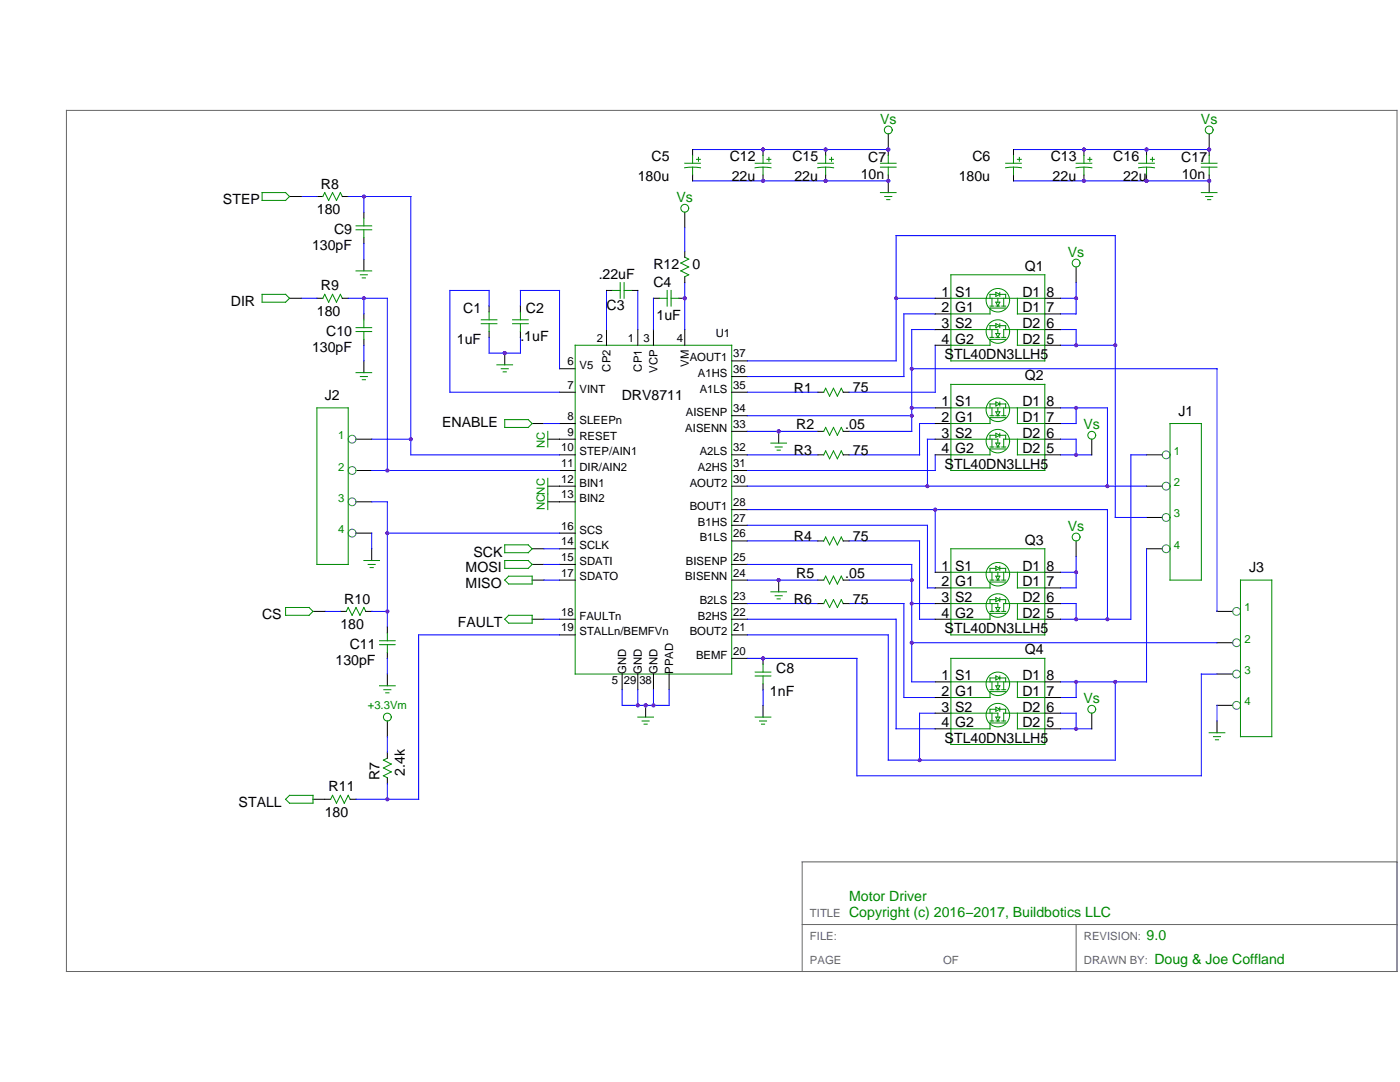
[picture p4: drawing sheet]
<svg xmlns="http://www.w3.org/2000/svg" width="279mm" height="216mm" viewBox="0 0 279 216" stroke-linecap="round" stroke-linejoin="round" font-family="sans-serif">
<path d="M13.3 22h265.5v171.9h-265.5zM278.8 172h-118.7v21.9M160.1 184.5h118.7M214.8 184.5v9.4" fill="none" stroke="#666" stroke-width=".2"/>
<path d="M177.3 26.7v3.1M109.3 97h2.4" fill="none" stroke="#000" stroke-width=".2"/>
<g fill="none" stroke="#008b00" stroke-width=".2">
<path d="M109.3 95.4v3.2"/>
<circle cx="177.3" cy="25.9" r=".78"/>
</g>
<circle cx="177.3" cy="29.8" r=".39" fill="#a020f0"/>
<path d="M128.8 140.7v2.4" fill="none" stroke="#000" stroke-width=".2"/>
<path d="M127.3 143.1h3.1M128.1 143.9h1.5M128.5 144.5h.7" fill="none" stroke="#008b00" stroke-width=".2"/>
<circle cx="128.8" cy="140.7" r=".39" fill="#a020f0"/>
<path d="M177.3 36.1v2.3" fill="none" stroke="#000" stroke-width=".2"/>
<path d="M175.7 38.4h3.1M176.6 39.2h1.4M177 39.8h.6" fill="none" stroke="#008b00" stroke-width=".2"/>
<circle cx="177.3" cy="36.1" r=".39" fill="#a020f0"/>
<g fill="none" stroke="#000" stroke-width=".2">
<path d="M130.4 59.5h1.2M135.5 59.5h1.2M111.7 73.6h3.1M111.7 78.3h3.1M121 65.8v3.1M127.3 65.8v3.1M130.4 65.8v3.1M136.7 65.8v3.1M146 78.3h3.2M146 75.1h3.2M146 72h3.2M71.1 87.6h3.1"/>
<path d="M71.1 93.9h3.1M106.2 84.5h2.3M111.7 84.5h3.1M111.7 90.8h3.1M111.7 97h3.1M111.7 87.6h3.1M111.7 93.9h3.1M146 90.8h3.2M146 97h3.2M146 93.9h3.2M146 82.9h3.2M146 86.1h3.2"/>
<path d="M228.8 90.8h3.1M228.8 97h3.1M71.1 100.1h3.1M71.1 106.4h3.1M74.2 109.5v2.3M106.2 115.8h2.3M106.2 112.6h2.3M106.2 109.5h2.3M109.3 100.1h5.5M111.7 115.8h3.1M111.7 112.6h3.1M111.7 109.5h3.1"/>
<path d="M111.7 106.4h3.1M146 115.8h3.2M146 112.6h3.2M146 104.8h3.2M146 101.7h3.2M146 107.9h3.2M228.8 109.5h3.1M228.8 103.3h3.1M106.2 123.6h2.3M111.7 123.6h3.1M111.7 126.7h3.1M124.2 134.5v3.1"/>
<path d="M127.3 134.5v3.1M130.4 134.5v3.1M133.5 134.5v3.1M146 123.6h3.2M146 126.7h3.2M146 120.4h3.2M146 131.4h3.2"/>
</g>
<g fill="none" stroke="#008b00" stroke-width=".2">
<path d="M131.6 59.5h1.5M133.1 58v3.1M133.9 58v3.1M133.9 59.5h1.6M114.8 68.9h31.2v65.6h-31.2zM63.2 81.4h6.3v31.2h-6.3zM100.7 83.7h4.7l.8 .8-.8 .8h-4.7zM109.3 98.6v3.1M233.5 84.5h6.3v31.3h-6.3zM72.6 111.8h3.1M73.5 112.6h1.4M73.9 113.3h.6"/>
<path d="M100.7 108.7h4.7l.8 .8-.8 .8h-4.7zM100.7 111.8h4.7l.8 .8-.8 .8h-4.7zM100.7 115.8l.8-.8h4.7v1.5h-4.7zM100.7 123.6l.8-.8h4.7v1.5h-4.7z"/>
</g>
<g fill="none" stroke="#008b8b" stroke-width=".2">
<circle cx="70.3" cy="87.6" r=".78"/>
<circle cx="70.3" cy="93.9" r=".78"/>
<circle cx="232.7" cy="97" r=".78"/>
<circle cx="232.7" cy="90.8" r=".78"/>
<circle cx="70.3" cy="106.4" r=".78"/>
<circle cx="70.3" cy="100.1" r=".78"/>
<circle cx="232.7" cy="103.3" r=".78"/>
<circle cx="232.7" cy="109.5" r=".78"/>
</g>
<path d="M121 58v7.8M127.3 58v7.8M74.2 87.6h7.8M108.5 84.5h3.2M77.3 106.4h34.4M108.5 109.5h3.2M108.5 112.6h3.2M108.5 115.8h3.2M108.5 123.6h3.2M124.2 140.7h9.3" fill="none" stroke="#00f" stroke-width=".2"/>
<circle cx="136.7" cy="59.5" r=".39" fill="#a020f0"/>
<path d="M130.4 59.5v6.3M136.7 56.4v9.4" fill="none" stroke="#00f" stroke-width=".2"/>
<path d="M97.6 61.1v1.2M97.6 66.2v1.1M100.7 70.5v2.3" fill="none" stroke="#000" stroke-width=".2"/>
<path d="M96 63.8h3.2M96 64.6h3.2M97.6 62.3v1.5M97.6 64.6v1.6M99.2 72.8h3.1M100 73.6h1.4M100.4 74.2h.6" fill="none" stroke="#008b00" stroke-width=".2"/>
<circle cx="100.7" cy="70.5" r=".39" fill="#a020f0"/>
<path d="M97.6 61.1v-3.1h-7.8v20.3h21.9M103.9 61.1v-3.1h7.8v15.6M103.9 67.3v3.2h-6.3" fill="none" stroke="#00f" stroke-width=".2"/>
<path d="M152.3 131.4v1.1M152.3 136.4v1.2" fill="none" stroke="#000" stroke-width=".2"/>
<path d="M150.7 134.1h3.1M150.7 134.9h3.1M152.3 132.5v1.6M152.3 134.9v1.5" fill="none" stroke="#008b00" stroke-width=".2"/>
<circle cx="152.3" cy="131.4" r=".39" fill="#a020f0"/>
<path d="M109.3 87.6h2.4M155.4 86.1v2.3M152.3 140.7v2.4" fill="none" stroke="#000" stroke-width=".2"/>
<path d="M109.3 86.1v3.1M153.8 88.4h3.2M154.7 89.2h1.4M155.1 89.8h.6M150.7 143.1h3.1M151.6 143.9h1.4M152 144.5h.6" fill="none" stroke="#008b00" stroke-width=".2"/>
<path d="M82 39.2v51.6M77.3 59.5v34.4M149.2 82.9h32.8M149.2 86.1h14M74.2 100.1h3.1v25M74.2 106.4v3.1M83.6 126.7h28.1M124.2 137.6v3.1M127.3 137.6v3.1M130.4 137.6v3.1M133.5 137.6v3.1M152.3 137.6v3.1" fill="none" stroke="#00f" stroke-width=".2"/>
<circle cx="155.4" cy="86.1" r=".39" fill="#a020f0"/>
<path d="M214.8 53.3v3.1M217.9 87.6v3.2M155.4 115.8v2.3M163.2 115.8h1.2M168.3 115.8h1.2" fill="none" stroke="#000" stroke-width=".2"/>
<g fill="none" stroke="#008b00" stroke-width=".2">
<path d="M153.8 118.1h3.2M154.7 118.9h1.4M155.1 119.5h.6M164.4 115.8l.4-.8 .8 1.5 .7-1.5 .8 1.5 .8-1.5 .4 .8"/>
<circle cx="214.8" cy="52.5" r=".78"/>
<circle cx="217.9" cy="86.9" r=".78"/>
</g>
<g fill="none" stroke="#00f" stroke-width=".2">
<path d="M178.8 59.5h7.8M211.6 59.5h3.2M214.8 56.4v6.2h-3.2M149.2 72h29.6v-25h43.8v56.3M186.6 62.6h-6.2v12.5h-31.2M186.6 65.8h-4.6v20.3h-12.5M186.6 68.9v9.4M211.6 65.8h3.2v3.1M211.6 68.9h11M182 81.4h4.6M186.6 84.5h-3.1v6.3M186.6 87.6h-1.5v9.4"/>
<path d="M186.6 90.8v3.1h-37.4M211.6 87.6h3.2v3.2M211.6 81.4h9.4v15.6M211.6 90.8h6.3M214.8 81.4v3.1h-3.2M149.2 115.8h14"/>
</g>
<circle cx="155.4" cy="115.8" r=".39" fill="#a020f0"/>
<g fill="none" stroke="#000" stroke-width=".2">
<path d="M57.8 39.2h2.3M63.2 39.2h1.2M68.3 39.2h1.2M177.3 29.8v1.2M177.3 34.9v1.2M57.8 59.5h2.3M63.2 59.5h1.2M68.3 59.5h1.2M72.6 42.3v1.2M72.6 47.4v1.2M72.6 51.7v2.4M186.6 59.5h3.2"/>
<path d="M208.5 59.5h3.1M72.6 62.6v1.2M72.6 67.7v1.2M72.6 72v2.4M186.6 62.6h3.2M186.6 65.8h3.2M186.6 68.9h3.2M208.5 62.6h3.1M208.5 65.8h3.1M208.5 68.9h3.1M163.2 86.1h1.2M168.3 86.1h1.2"/>
<path d="M186.6 84.5h3.2M186.6 81.4h3.2M186.6 87.6h3.2M186.6 90.8h3.2M208.5 84.5h3.1M208.5 81.4h3.1M208.5 87.6h3.1M208.5 90.8h3.1M186.6 117.3h3.2M186.6 114.2h3.2M208.5 117.3h3.1M208.5 114.2h3.1"/>
<path d="M214.8 107.9v3.2M62.5 122h2.3M67.9 122h1.2M73 122h1.2M77.3 125.1v1.2M77.3 130.2v1.2M77.3 134.5v2.3M186.6 120.4h3.2M186.6 123.6h3.2M186.6 139.2h3.2M186.6 136.1h3.2M208.5 120.4h3.1"/>
<path d="M208.5 123.6h3.1M208.5 139.2h3.1M208.5 136.1h3.1M242.9 122h3.1M242.9 128.2h3.1M242.9 134.5h3.1M62.5 159.5h3.5M69.9 159.5h1.2M77.3 143.9v3.1M77.3 150.1v1.2M77.3 155.2v1.2M186.6 142.3h3.2"/>
<path d="M186.6 145.4h3.2M208.5 142.3h3.1M208.5 145.4h3.1M217.9 142.3v3.1M242.9 140.7h3.1M242.9 143.9v2.3"/>
</g>
<g fill="none" stroke="#008b00" stroke-width=".2">
<path d="M52.3 38.4h4.7l.8 .8-.8 .8h-4.7zM64.4 39.2l.4-.8 .8 1.6 .8-1.6 .7 1.6 .8-1.6 .4 .8M175.7 32.6h3.1M175.7 33.4h3.1M177.3 31v1.6M177.3 33.4v1.5M52.3 58.7h4.7l.8 .8-.8 .8h-4.7zM64.4 59.5l.4-.8 .8 1.6 .8-1.6 .7 1.6 .8-1.6 .4 .8M71.1 45.9h3.1M71.1 45.1h3.1M71.1 54.1h3.1M71.9 54.8h1.4"/>
<path d="M72.3 55.5h.6M72.6 43.5v1.6M72.6 45.9v1.5M189.8 54.8h18.7v17.2h-18.7zM189.8 59.5h18.7M198 59.5v1.6M198.8 58.7h-1.2v.8M198.8 58.3l.7 .4-.7 .4zM199.1 59.5v.8M199.5 58.7h1.2v.8M199.5 58.3v.8M200.3 59.5v1.6"/>
<path d="M203 59.5v3.1h5.5M71.1 66.2h3.1M71.1 65.4h3.1M71.1 74.4h3.1M71.9 75.1h1.4M72.3 75.8h.6M72.6 63.8v1.6M72.6 66.2v1.5M189.8 76.7h18.7v17.2h-18.7zM189.8 65.8h9.3v.7M197.6 61.1h.8M197.6 67.3h.8"/>
<path d="M198 65.8v1.5M198.8 60.3h.7l-.4 .8zM198.8 65h-1.2v.8M198.8 61.1h.7M198.8 64.6l.7 .4-.7 .4zM198.8 67.3h.7M198.8 66.5h.7l-.4 .8zM199.5 65h1.2v.8M199.5 64.6v.8M199.9 61.1h.8M199.9 67.3h.8M200.7 61.5h-3.1v1.1h-7.8"/>
<path d="M200.7 67.7h-3.1v1.2h-7.8M203 65.8v3.1h5.5M208.5 65.8h-8.2v1.5M164.4 86.1l.4-.8 .8 1.6 .7-1.6 .8 1.6 .8-1.6 .4 .8M189.8 87.6h9.3v.8M189.8 81.4h18.7M197.6 82.9h.8M197.6 89.2h.8M198 81.4v1.5M198 87.6v1.6M198.8 80.6h-1.2v.8M198.8 86.9h-1.2v.7"/>
<path d="M198.8 80.2l.7 .4-.7 .4zM198.8 86.5l.7 .4-.7 .3zM198.8 82.9h.7M198.8 82.2h.7l-.4 .7zM198.8 89.2h.7M198.8 88.4h.7l-.4 .8zM199.1 81.4v.8M199.5 80.6h1.2v.8M199.5 86.9h1.2v.7M199.5 80.2v.8M199.5 86.5v.7M199.9 82.9h.8"/>
<path d="M199.9 89.2h.8M200.3 81.4v1.5M200.7 83.3h-3.1v1.2h-7.8M200.7 89.6h-3.1v1.2h-7.8M203 81.4v3.1h5.5M203 87.6v3.2h5.5M208.5 87.6h-8.2v1.6M189.8 109.5h18.7v17.2h-18.7zM189.8 114.2h18.7M197.6 115.8h.8M198 114.2v1.6M198.8 115.8h.7"/>
<path d="M198.8 113.4h-1.2v.8M198.8 119.7h-1.2v.7M198.8 113l.7 .4-.7 .4zM198.8 119.3l.7 .4-.7 .3zM198.8 115h.7l-.4 .8zM199.1 114.2v.8M199.5 113.4h1.2v.8M199.5 119.7h1.2v.7M199.5 113v.8M199.5 119.3v.7M199.9 115.8h.8M200.3 114.2v1.6"/>
<path d="M200.7 116.1h-3.1v1.2h-7.8M203 114.2v3.1h5.5M247.6 115.8h6.2v31.2h-6.2zM57 121.2h4.7l.8 .8-.8 .8h-4.7zM69.1 122l.4-.8 .8 1.6 .8-1.6 .7 1.6 .8-1.6 .4 .8M75.7 128.6h3.2M75.7 127.9h3.2M75.7 136.8h3.2M76.6 137.6h1.4M77 138.2h.6M77.3 126.3v1.6M77.3 128.6v1.6"/>
<path d="M189.8 131.4h18.7v17.2h-18.7zM189.8 120.4h9.3v.8M189.8 136.1h18.7M197.6 137.6h.8M197.6 122h.8M198 120.4v1.6M198 136.1v1.5M198.8 136.8h.7l-.4 .8zM198.8 137.6h.7M198.8 121.2h.7l-.4 .8zM198.8 135.3h-1.2v.8M198.8 134.9l.7 .4-.7 .4z"/>
<path d="M198.8 122h.7M199.1 136.1v.7M199.5 135.3h1.2v.8M199.5 134.9v.8M199.9 137.6h.8M199.9 122h.8M200.3 136.1v1.5M200.7 122.4h-3.1v1.2h-7.8M200.7 138h-3.1v1.2h-7.8M203 120.4v3.2h5.5M203 136.1v3.1h5.5M208.5 120.4h-8.2v1.6"/>
<path d="M57 159.5l.8-.8h4.7v1.6h-4.7zM66 159.5l.4-.8 .7 1.6 .8-1.6 .8 1.6 .8-1.6 .4 .8M77.3 151.3l-.8 .4 1.6 .8-1.6 .7 1.6 .8-1.6 .8 .8 .4M189.8 142.3h9.3v.8M197.6 143.9h.8M198 142.3v1.6M198.8 141.5h-1.2v.8M198.8 141.1l.7 .4-.7 .4zM198.8 143.9h.7M198.8 143.1h.7l-.4 .8zM199.5 141.5h1.2v.8M199.5 141.1v.8"/>
<path d="M199.9 143.9h.8M200.7 144.3h-3.1v1.1h-7.8M203 142.3v3.1h5.5M208.5 142.3h-8.2v1.6M241.3 146.2h3.1M242.2 147h1.4M242.6 147.6h.6"/>
<circle cx="199.1" cy="59.9" r="2.34"/>
<circle cx="199.1" cy="66.2" r="2.34"/>
<circle cx="199.1" cy="81.8" r="2.34"/>
<circle cx="199.1" cy="88" r="2.34"/>
<circle cx="199.1" cy="114.6" r="2.34"/>
<circle cx="214.8" cy="107.2" r=".78"/>
<circle cx="199.1" cy="136.4" r="2.34"/>
<circle cx="199.1" cy="120.8" r="2.34"/>
<circle cx="77.3" cy="143.1" r=".78"/>
<circle cx="199.1" cy="142.7" r="2.34"/>
<circle cx="217.9" cy="141.5" r=".78"/>
</g>
<g fill="none" stroke="#00f" stroke-width=".2">
<path d="M60.1 39.2h3.1M69.5 39.2h12.5M72.6 39.2v3.1M60.1 59.5h3.1M69.5 59.5h7.8M72.6 48.6v3.1M72.6 59.5v3.1M72.6 68.9v3.1M97.6 67.3v3.2M182 73.6h60.9v48.4M74.2 93.9h37.5M82 90.8h29.7"/>
<path d="M149.2 97h79.6M228.8 90.8h-3.1v32.8h-14.1M149.2 104.8h35.9v12.5h1.5M149.2 112.6h32.8v23.5h4.6M149.2 101.7h71.8v21.9M169.5 115.8h12.5M183.5 107.9v15.7h3.1M186.6 101.7v12.5M211.6 114.2h3.2M214.8 111.1v6.2h-3.2M222.6 103.3h6.2M228.8 109.5v26.6h-17.2"/>
<path d="M64.8 122h3.1M74.2 122h3.1M77.3 131.4v3.1M83.6 126.7v32.8h-12.5M149.2 123.6h29.6v21.8h7.8M149.2 126.7h28.1v25h45.3v-15.6M149.2 131.4h21.8v23.4h68.8v-20.3h3.1M180.4 120.4v18.8h6.2M182 120.4h4.6M182 128.2h60.9M211.6 120.4h3.2v3.2M214.8 136.1v3.1h-3.2"/>
<path d="M77.3 147v3.1M77.3 156.4v3.1M186.6 142.3h-3.1v9.4M211.6 142.3h3.2v3.1M211.6 145.4h6.3M242.9 140.7v3.2"/>
</g>
<g fill="none" stroke="#008b8b" stroke-width=".2">
<circle cx="246.8" cy="122" r=".78"/>
<circle cx="246.8" cy="128.2" r=".78"/>
<circle cx="246.8" cy="134.5" r=".78"/>
<circle cx="246.8" cy="140.7" r=".78"/>
</g>
<g fill="#a020f0">
<circle cx="177.3" cy="29.8" r=".39"/>
<circle cx="177.3" cy="36.1" r=".39"/>
</g>
<path d="M138.2 29.8h39.1M138.2 36.1h39.1" fill="none" stroke="#00f" stroke-width=".2"/>
<path d="M152.3 29.8v1.2M152.3 34.9v1.2" fill="none" stroke="#000" stroke-width=".2"/>
<path d="M150.7 33.5l1.6-.1 1.6 .1M150.7 32.6h3.1M152.3 31v1.6M152.3 33.4v1.5M153.1 31.8h.7M153.5 31.4v.8" fill="none" stroke="#008b00" stroke-width=".2"/>
<g fill="#a020f0">
<circle cx="152.3" cy="29.8" r=".39"/>
<circle cx="152.3" cy="36.1" r=".39"/>
</g>
<path d="M164.8 29.8v1.2M164.8 34.9v1.2" fill="none" stroke="#000" stroke-width=".2"/>
<path d="M163.2 33.5l1.6-.1 1.6 .1M163.2 32.6h3.1M164.8 31v1.6M164.8 33.4v1.5M165.6 31.8h.7M165.9 31.4v.8" fill="none" stroke="#008b00" stroke-width=".2"/>
<g fill="#a020f0">
<circle cx="164.8" cy="29.8" r=".39"/>
<circle cx="164.8" cy="36.1" r=".39"/>
</g>
<path d="M138.2 29.8v1.2M138.2 34.9v1.2M241.3 26.7v3.1" fill="none" stroke="#000" stroke-width=".2"/>
<g fill="none" stroke="#008b00" stroke-width=".2">
<path d="M136.6 33.5l1.6-.1 1.6 .1M136.7 32.6h3.1M138.2 31v1.6M138.2 33.4v1.5M139 31.8h.8M139.4 31.4v.8"/>
<circle cx="241.3" cy="25.9" r=".78"/>
</g>
<circle cx="241.3" cy="29.8" r=".39" fill="#a020f0"/>
<path d="M241.3 36.1v2.3" fill="none" stroke="#000" stroke-width=".2"/>
<path d="M239.8 38.4h3.1M240.6 39.2h1.4M241 39.8h.6" fill="none" stroke="#008b00" stroke-width=".2"/>
<circle cx="241.3" cy="36.1" r=".39" fill="#a020f0"/>
<path d="M241.3 29.8v1.2M241.3 34.9v1.2" fill="none" stroke="#000" stroke-width=".2"/>
<path d="M239.8 32.6h3.1M239.8 33.4h3.1M241.3 31v1.6M241.3 33.4v1.5" fill="none" stroke="#008b00" stroke-width=".2"/>
<g fill="#a020f0">
<circle cx="241.3" cy="29.8" r=".39"/>
<circle cx="241.3" cy="36.1" r=".39"/>
</g>
<path d="M202.3 29.8h39M202.3 36.1h39" fill="none" stroke="#00f" stroke-width=".2"/>
<path d="M216.3 29.8v1.2M216.3 34.9v1.2" fill="none" stroke="#000" stroke-width=".2"/>
<path d="M214.7 33.5l1.6-.1 1.6 .1M214.8 32.6h3.1M216.3 31v1.6M216.3 33.4v1.5M217.1 31.8h.8M217.5 31.4v.8" fill="none" stroke="#008b00" stroke-width=".2"/>
<g fill="#a020f0">
<circle cx="216.3" cy="29.8" r=".39"/>
<circle cx="216.3" cy="36.1" r=".39"/>
</g>
<path d="M228.8 29.8v1.2M228.8 34.9v1.2" fill="none" stroke="#000" stroke-width=".2"/>
<path d="M227.2 33.5l1.6-.1 1.6 .1M227.3 32.6h3.1M228.8 31v1.6M228.8 33.4v1.5M229.6 31.8h.8M230 31.4v.8" fill="none" stroke="#008b00" stroke-width=".2"/>
<g fill="#a020f0">
<circle cx="228.8" cy="29.8" r=".39"/>
<circle cx="228.8" cy="36.1" r=".39"/>
</g>
<g fill="none" stroke="#000" stroke-width=".2">
<path d="M202.3 29.8v1.2M202.3 34.9v1.2M121 58h1.2M126.1 58h1.2M136.7 42.3v3.2M136.7 50.1v1.2M136.7 55.2v1.2M103.9 61.1v1.2M103.9 66.2v1.1M163.2 78.3h1.2M168.3 78.3h1.2M163.2 90.8h1.2"/>
<path d="M168.3 90.8h1.2M163.2 107.9h1.2M168.3 107.9h1.2M163.2 120.4h1.2M168.3 120.4h1.2"/>
</g>
<g fill="none" stroke="#008b00" stroke-width=".2">
<path d="M200.7 33.5l1.6-.1 1.6 .1M200.7 32.6h3.1M202.3 31v1.6M202.3 33.4v1.5M203 31.8h.8M203.4 31.4v.8M122.2 58h1.6M123.8 56.4v3.1M124.6 56.4v3.1M124.6 58h1.5M136.7 51.3l.7 .4-1.5 .8 1.5 .8-1.5 .8 1.5 .7-.7 .4M102.3 64.6h3.1"/>
<path d="M102.3 63.8h3.1M103.9 62.3v1.5M103.9 64.6v1.6M164.4 78.3l.4-.8 .8 1.5 .7-1.5 .8 1.5 .8-1.5 .4 .8M164.4 90.8l.4-.8 .8 1.5 .7-1.5 .8 1.5 .8-1.5 .4 .8M164.4 107.9l.4-.7 .8 1.5 .7-1.5 .8 1.5 .8-1.5 .4 .7M164.4 120.4l.4-.7 .8 1.5 .7-1.5 .8 1.5 .8-1.5 .4 .7"/>
<circle cx="136.7" cy="41.6" r=".78"/>
</g>
<path d="M136.7 45.5v4.6M149.2 78.3h14M169.5 78.3h17.1M149.2 90.8h14M169.5 90.8h14M149.2 107.9h14M169.5 107.9h14M149.2 120.4h14M169.5 120.4h10.9" fill="none" stroke="#00f" stroke-width=".2"/>
<g fill="#a020f0">
<circle cx="177.3" cy="29.8" r=".39"/>
<circle cx="128.8" cy="140.7" r=".39"/>
<circle cx="177.3" cy="36.1" r=".39"/>
<circle cx="82" cy="87.6" r=".39"/>
<circle cx="127.3" cy="140.7" r=".39"/>
<circle cx="130.4" cy="140.7" r=".39"/>
<circle cx="77.3" cy="106.4" r=".39"/>
<circle cx="136.7" cy="59.5" r=".39"/>
<circle cx="100.7" cy="70.5" r=".39"/>
<circle cx="152.3" cy="131.4" r=".39"/>
<circle cx="77.3" cy="122" r=".39"/>
<circle cx="77.3" cy="93.9" r=".39"/>
<circle cx="182" cy="82.9" r=".39"/>
<circle cx="155.4" cy="86.1" r=".39"/>
<circle cx="214.8" cy="59.5" r=".39"/>
<circle cx="214.8" cy="68.9" r=".39"/>
<circle cx="222.6" cy="68.9" r=".39"/>
<circle cx="214.8" cy="81.4" r=".39"/>
<circle cx="214.8" cy="90.8" r=".39"/>
<circle cx="178.8" cy="59.5" r=".39"/>
<circle cx="185.1" cy="97" r=".39"/>
<circle cx="221" cy="97" r=".39"/>
<circle cx="182" cy="81.4" r=".39"/>
<circle cx="182" cy="73.6" r=".39"/>
<circle cx="155.4" cy="115.8" r=".39"/>
<circle cx="214.8" cy="114.2" r=".39"/>
<circle cx="214.8" cy="123.6" r=".39"/>
<circle cx="221" cy="123.6" r=".39"/>
<circle cx="214.8" cy="136.1" r=".39"/>
<circle cx="222.6" cy="136.1" r=".39"/>
<circle cx="214.8" cy="145.4" r=".39"/>
<circle cx="186.6" cy="101.7" r=".39"/>
<circle cx="183.5" cy="151.7" r=".39"/>
<circle cx="182" cy="120.4" r=".39"/>
<circle cx="182" cy="115.8" r=".39"/>
<circle cx="182" cy="128.2" r=".39"/>
<circle cx="72.6" cy="39.2" r=".39"/>
<circle cx="72.6" cy="59.5" r=".39"/>
<circle cx="77.3" cy="159.5" r=".39"/>
<circle cx="152.3" cy="29.8" r=".39"/>
<circle cx="164.8" cy="29.8" r=".39"/>
<circle cx="152.3" cy="36.1" r=".39"/>
<circle cx="164.8" cy="36.1" r=".39"/>
<circle cx="241.3" cy="29.8" r=".39"/>
<circle cx="241.3" cy="36.1" r=".39"/>
<circle cx="216.3" cy="29.8" r=".39"/>
<circle cx="228.8" cy="29.8" r=".39"/>
<circle cx="216.3" cy="36.1" r=".39"/>
<circle cx="228.8" cy="36.1" r=".39"/>
</g>
<g font-size="2.8" fill="#008b00">
<text x="175.6" y="24.8">Vs</text>
<text x="239.7" y="24.8">Vs</text>
<text x="135" y="40.4">Vs</text>
<text x="213.1" y="51.3">Vs</text>
<text x="216.2" y="85.7">Vs</text>
<text x="213.1" y="106">Vs</text>
<text x="216.2" y="140.4">Vs</text>
<text x="169.5" y="179.8">Motor Driver</text>
<text x="169.5" y="182.9">Copyright (c) 2016−2017, Buildbotics LLC</text>
<text x="228.8" y="187.6">9.0</text>
<text x="230.4" y="192.3">Doug &amp; Joe Coffland</text>
</g>
<g font-size="2.8">
<text x="130" y="32.2">C5</text>
<text x="145.6" y="32.2">C12</text>
<text x="158.1" y="32.2">C15</text>
<text x="171.8" y="35.7">10n</text>
<text x="173.3" y="32.3">C7</text>
<text x="194.1" y="32.2">C6</text>
<text x="209.7" y="32.2">C13</text>
<text x="222.2" y="32.2">C16</text>
<text x="235.8" y="32.3">C17</text>
<text x="235.8" y="35.7">10n</text>
<text x="44.5" y="40.8">STEP</text>
<text x="64" y="37.6">R8</text>
<text x="127.3" y="36.1">180u</text>
<text x="146" y="36.1">22u</text>
<text x="158.5" y="36.1">22u</text>
<text x="191.3" y="36.1">180u</text>
<text x="210.1" y="36.1">22u</text>
<text x="224.1" y="36.1">22u</text>
<text x="63.2" y="42.7">180</text>
<text x="66.7" y="46.8">C9</text>
<text x="62.3" y="49.8">130pF</text>
<text x="130.4" y="53.8">R12</text>
<text x="138.2" y="53.7">0</text>
<text x="64" y="58">R9</text>
<text x="119.5" y="55.6">.22uF</text>
<text x="130.4" y="57.2">C4</text>
<text x="187.9" y="59.2">1</text>
<text x="190.6" y="59.2">S1</text>
<text x="204" y="59.2">D1 8</text>
<text x="204.5" y="54.1">Q1</text>
<text x="46.1" y="61.1">DIR</text>
<text x="63.2" y="63">180</text>
<text x="92.4" y="62.4">C1</text>
<text x="104.9" y="62.4">C2</text>
<text x="121" y="61.9">C3</text>
<text x="131" y="63.9">1uF</text>
<text x="187.9" y="62.3">2</text>
<text x="187.9" y="65.5">3</text>
<text x="190.6" y="62.3">G1</text>
<text x="190.6" y="65.5">S2</text>
<text x="204" y="62.3">D1 7</text>
<text x="204" y="65.5">D2 6</text>
<text x="62.3" y="70.2">130pF</text>
<text x="65.1" y="67.1">C10</text>
<text x="91.2" y="68.6">1uF</text>
<text x="103.9" y="68.1">.1uF</text>
<text x="187.9" y="68.6">4</text>
<text x="188.5" y="71.6">STL40DN3LLH5</text>
<text x="190.6" y="68.6">G2</text>
<text x="204" y="68.6">D2 5</text>
<text x="204.5" y="75.9">Q2</text>
<text x="64.8" y="79.8">J2</text>
<text x="124.1" y="79.9">DRV8711</text>
<text x="158.4" y="78.4">R1</text>
<text x="170.2" y="78.3">75</text>
<text x="187.9" y="81.1">1</text>
<text x="190.6" y="81.1">S1</text>
<text x="204" y="81.1">D1 8</text>
<text x="235.2" y="82.9">J1</text>
<text x="88.2" y="85.3">ENABLE</text>
<text x="158.9" y="85.7">R2</text>
<text x="168.7" y="85.7">.05</text>
<text x="187.9" y="84.2">2</text>
<text x="187.9" y="87.3">3</text>
<text x="190.6" y="84.2">G1</text>
<text x="190.6" y="87.3">S2</text>
<text x="204" y="84.2">D1 7</text>
<text x="204" y="87.3">D2 6</text>
<text x="158.4" y="90.9">R3</text>
<text x="170.2" y="90.8">75</text>
<text x="187.9" y="90.4">4</text>
<text x="188.5" y="93.5">STL40DN3LLH5</text>
<text x="190.6" y="90.4">G2</text>
<text x="204" y="90.4">D2 5</text>
<text x="170.2" y="108">75</text>
<text x="94.5" y="111.1">SCK</text>
<text x="158.4" y="108">R4</text>
<text x="187.9" y="113.9">1</text>
<text x="190.6" y="113.9">S1</text>
<text x="204" y="113.9">D1 8</text>
<text x="204.5" y="108.7">Q3</text>
<text x="92.9" y="117.3">MISO</text>
<text x="92.9" y="114.2">MOSI</text>
<text x="158.9" y="115.4">R5</text>
<text x="168.7" y="115.4">.05</text>
<text x="187.9" y="117">2</text>
<text x="190.6" y="117">G1</text>
<text x="204" y="117">D1 7</text>
<text x="249.3" y="114.2">J3</text>
<text x="52.3" y="123.6">CS</text>
<text x="67.9" y="125.5">180</text>
<text x="68.7" y="120.4">R10</text>
<text x="91.4" y="125.1">FAULT</text>
<text x="158.4" y="120.5">R6</text>
<text x="170.2" y="120.5">75</text>
<text x="187.9" y="120.1">3</text>
<text x="187.9" y="123.2">4</text>
<text x="190.6" y="120.1">S2</text>
<text x="190.6" y="123.2">G2</text>
<text x="204" y="120.1">D2 6</text>
<text x="204" y="123.2">D2 5</text>
<text x="69.8" y="129.5">C11</text>
<text x="188.5" y="126.3">STL40DN3LLH5</text>
<text x="204.5" y="130.6">Q4</text>
<text x="67" y="132.6">130pF</text>
<text x="154.9" y="134.2">C8</text>
<text x="187.9" y="135.7">1</text>
<text x="190.6" y="135.7">S1</text>
<text x="204" y="135.7">D1 8</text>
<text x="153.7" y="138.9">1nF</text>
<text x="187.9" y="138.9">2</text>
<text x="187.9" y="142">3</text>
<text x="190.6" y="138.9">G1</text>
<text x="190.6" y="142">S2</text>
<text x="204" y="138.9">D1 7</text>
<text x="204" y="142">D2 6</text>
<text x="187.9" y="145.1">4</text>
<text x="188.5" y="148.2">STL40DN3LLH5</text>
<text x="190.6" y="145.1">G2</text>
<text x="204" y="145.1">D2 5</text>
<text x="75.7" y="155.6" transform="rotate(-90 75.7 155.6)">R7</text>
<text x="80.8" y="154.8" transform="rotate(-90 80.8 154.8)">2.4k</text>
<text x="47.6" y="161.1">STALL</text>
<text x="65.6" y="157.9">R11</text>
<text x="64.8" y="163">180</text>
</g>
<g font-size="2.3">
<text x="119.1" y="68.2">2</text>
<text x="125.3" y="68.2">1</text>
<text x="128.5" y="68.2">3</text>
<text x="135.1" y="68.2">4</text>
<text x="142.8" y="67.3">U1</text>
<text x="146.3" y="71.3">37</text>
<text x="113.2" y="72.9">6</text>
<text x="113.2" y="77.6">7</text>
<text x="115.7" y="73.7">V5</text>
<text x="121.8" y="74.1" transform="rotate(-90 121.8 74.1)">CP2</text>
<text x="128.1" y="74.1" transform="rotate(-90 128.1 74.1)">CP1</text>
<text x="131.2" y="74.4" transform="rotate(-90 131.2 74.4)">VCP</text>
<text x="137.4" y="73.1" transform="rotate(-90 137.4 73.1)">VM</text>
<text x="137.7" y="72.1">AOUT1</text>
<text x="139.3" y="75.2">A1HS</text>
<text x="146.3" y="74.4">36</text>
<text x="146.3" y="77.6">35</text>
<text x="113.2" y="83.8">8</text>
<text x="115.7" y="78.3">VINT</text>
<text x="136.9" y="83">AISENP</text>
<text x="139.7" y="78.3">A1LS</text>
<text x="146.3" y="82.2">34</text>
<text x="113.2" y="86.9">9</text>
<text x="115.7" y="84.6">SLEEPn</text>
<text x="115.7" y="87.7">RESET</text>
<text x="136.8" y="86.2">AISENN</text>
<text x="146.3" y="85.4">33</text>
<text x="112" y="90.1">10</text>
<text x="112" y="93.2">11</text>
<text x="115.7" y="90.8">STEP/AIN1</text>
<text x="115.7" y="94">DIR/AIN2</text>
<text x="139.3" y="94">A2HS</text>
<text x="139.7" y="90.8">A2LS</text>
<text x="146.3" y="93.2">31</text>
<text x="146.3" y="90.1">32</text>
<text x="112" y="96.3">12</text>
<text x="112" y="99.4">13</text>
<text x="115.7" y="97.1">BIN1</text>
<text x="115.7" y="100.2">BIN2</text>
<text x="137.7" y="97.1">AOUT2</text>
<text x="137.7" y="101.8">BOUT1</text>
<text x="146.3" y="96.3">30</text>
<text x="146.3" y="101">28</text>
<text x="112" y="105.7">16</text>
<text x="115.7" y="106.5">SCS</text>
<text x="139.3" y="104.9">B1HS</text>
<text x="146.3" y="104.1">27</text>
<text x="146.3" y="107.2">26</text>
<text x="112" y="108.8">14</text>
<text x="112" y="111.9">15</text>
<text x="115.7" y="109.6">SCLK</text>
<text x="115.7" y="112.7">SDATI</text>
<text x="136.9" y="112.7">BISENP</text>
<text x="139.7" y="108">B1LS</text>
<text x="146.3" y="111.9">25</text>
<text x="112" y="115">17</text>
<text x="115.7" y="115.8">SDATO</text>
<text x="136.8" y="115.8">BISENN</text>
<text x="146.3" y="115">24</text>
<text x="146.3" y="119.7">23</text>
<text x="112" y="122.9">18</text>
<text x="112" y="126">19</text>
<text x="115.7" y="123.6">FAULTn</text>
<text x="139.3" y="123.6">B2HS</text>
<text x="139.7" y="120.5">B2LS</text>
<text x="146.3" y="122.9">22</text>
<text x="146.3" y="126">21</text>
<text x="115.7" y="126.8">STALLn/BEMFVn</text>
<text x="137.7" y="126.8">BOUT2</text>
<text x="138.9" y="131.4">BEMF</text>
<text x="146.3" y="130.7">20</text>
<text x="122.1" y="136.5">5</text>
<text x="124.5" y="136.5">29</text>
<text x="124.9" y="134.4" transform="rotate(-90 124.9 134.4)">GND</text>
<text x="127.6" y="136.5">38</text>
<text x="128.1" y="134.4" transform="rotate(-90 128.1 134.4)">GND</text>
<text x="131.2" y="134.4" transform="rotate(-90 131.2 134.4)">GND</text>
<text x="134.3" y="134.4" transform="rotate(-90 134.3 134.4)">PPAD</text>
</g>
<g font-size="2.3" fill="#008b00">
<text x="67.5" y="87.6">1</text>
<text x="108.8" y="89.3" transform="rotate(-90 108.8 89.3)">NC</text>
<text x="67.5" y="93.9">2</text>
<text x="234.3" y="90.8">1</text>
<text x="67.5" y="100.1">3</text>
<text x="108.8" y="101.8" transform="rotate(-90 108.8 101.8)">NCNC</text>
<text x="234.3" y="97">2</text>
<text x="67.5" y="106.4">4</text>
<text x="234.3" y="103.3">3</text>
<text x="234.3" y="109.5">4</text>
<text x="248.3" y="122">1</text>
<text x="248.3" y="128.2">2</text>
<text x="248.3" y="134.5">3</text>
<text x="73.4" y="141.5">+3.3Vm</text>
<text x="248.3" y="140.7">4</text>
</g>
<g font-size="2.3" fill="#666">
<text x="161.7" y="182.9">TITLE</text>
<text x="161.7" y="187.6">FILE:</text>
<text x="216.3" y="187.6">REVISION:</text>
<text x="161.7" y="192.3">PAGE</text>
<text x="188.2" y="192.3">OF</text>
<text x="216.3" y="192.3">DRAWN BY:</text>
</g>
</svg>
